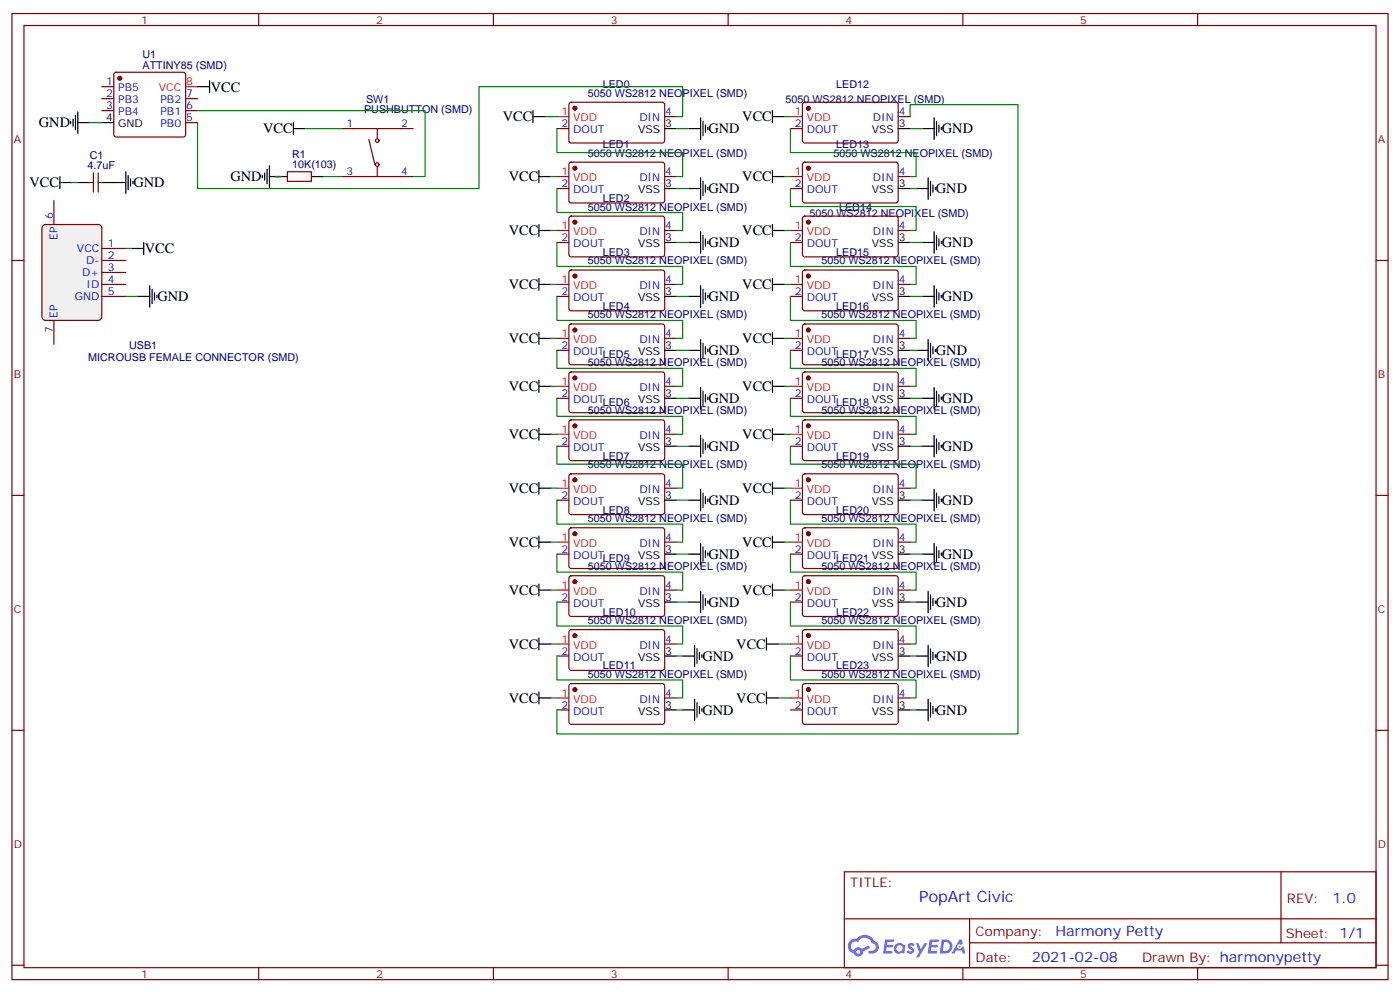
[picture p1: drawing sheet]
<svg xmlns="http://www.w3.org/2000/svg" width="412mm" height="292mm" viewBox="0 0 412 292" stroke-linecap="round" stroke-linejoin="round" font-family="sans-serif">
<g fill="none" stroke="#870000" stroke-width=".35">
<path d="M3.5 4h405.4v284.3h-405.4zM7.1 7.5h398.2v277.3h-398.2zM76.2 4v3.5M145.3 4v3.5M214.5 4v3.5M283.6 4v3.5M352.8 4v3.5M3.5 76.7h3.6M405.3 76.7h3.6M3.5 145.8h3.6M405.3 145.8h3.6M3.5 214.9h3.6"/>
<path d="M405.3 214.9h3.6M248.7 256.6h156.6v28.2h-156.6zM377.3 256.6v20.9M248.7 270.4h156.5M285.6 277.5h119.6M285.6 270.4v14.1M3.5 284.1h3.6M76.2 284.8v3.5M145.3 284.8v3.5M214.5 284.8v3.5M283.6 284.8v3.5M352.8 284.8v3.5"/>
<path d="M405.3 284.1h3.6"/>
</g>
<g fill="#5487ff">
<path d="M267.7 277.8a1.22 1.22 0 0 1 1.7 .2l-.4 .6a.47 .47 0 0 0-.3-.4 .47 .47 0 0 0-.5 .2l.1 .2a1.14 1.14 0 0 1 .8 1.8 1.14 1.14 0 0 1-1.9 0l-.2-.2 .5-.6 .7 .4a.29 .29 0 0 0 .3-.2 .29 .29 0 0 0-.2-.3 1.04 1.04 0 0 1-.6-1.7z"/>
<path d="M260.7 276.5h2.4l.3 .2-.2 .5h-1.8l-.1 .9h1.5l.3 .4-.3 .3h-1.6l-.2 1.1 1.7 .1 .2 .3-.2 .3-2.6 .1z"/>
<path d="M273.8 276.5h2.4l.3 .2-.1 .5h-1.8l-.2 .9h1.6l.3 .4-.4 .3h-1.6l-.1 1.1 1.7 .1 .2 .3-.2 .3-2.6 .1z"/>
<path d="M282.6 276.5h.7l.3 1.3-.6 .3a.69 .69 0 0 0-1 .3 .69 .69 0 0 0 .4 .9 .69 .69 0 0 0 .9-.6l.5-.3 .6 2.2h-.8l-.2-.8h-1.8l-.5 .8h-.8z"/>
<path d="M269.8 277.6h.8l.6 1.8 1.1-1.8h.9l-2.6 4.2h-.8l.9-1.6z"/>
<path d="M277.4 276.5l-.6 4.2h1.3a2.11 2.11 0 0 0 2.5-2.2 2.11 2.11 0 0 0-2.5-2zM278.1 277.2a1.39 1.39 0 0 1 1.7 1.5 1.39 1.39 0 0 1-1.8 1.2h-.3z"/>
<path d="M263.7 278.1a1.54 1.54 0 0 0-.1 2.2 1.54 1.54 0 0 0 2.2 .1l.6 .3 .3-2.3-.2-.3h-.4a1.49 1.49 0 0 0-2.4 0zM264 279.1a.94 .94 0 0 1 1.8 0 .94 .94 0 0 1-1.8 0z"/>
<path d="M250.4 276.9a2.18 2.18 0 0 0 1.1 3.7 1.44 1.44 0 0 0 1.6 .9 1.44 1.44 0 0 0 1.2-1.5l2-1-.5-.7-1.9 1a1.47 1.47 0 0 0-2.4 .4 1.39 1.39 0 0 1-.7-1.9 1.39 1.39 0 0 1 2-.5 2.12 2.12 0 0 1 2.2-1.3 2.12 2.12 0 0 1 1.9 1.7 1.14 1.14 0 0 1 1.1 1.4 1.14 1.14 0 0 1-1.7 .7 .43 .43 0 0 0-.5 .4 .43 .43 0 0 0 .4 .5 1.98 1.98 0 0 0 2.5-1.3 1.98 1.98 0 0 0-1.2-2.5 3.1 3.1 0 0 0-5.3-.7l-.9 .1zM252.3 280.2a.55 .55 0 0 1 1.1 0 .55 .55 0 0 1-1.1 0z"/>
<circle cx="282.6" cy="278.6" r=".26"/>
</g>
<circle cx="35.3" cy="23" r=".53" fill="#870000" stroke="#870000" stroke-width=".35"/>
<g fill="none" stroke="#870000" stroke-width=".35">
<path d="M30 25.5h3.5M30 29h3.5M30 32.6h3.5M33.7 21.5l.5-.2h19.8l.5 .2 .2 .5v17.6l-.3 .5-.4 .2h-19.8l-.5-.2-.2-.5v-17.6zM54.7 29h3.5M54.7 32.6h3.5M54.7 36.1h3.5M100.5 37.9h21.2M111.1 37.9v2.8M26.5 53.7h1M27.5 50.9v5.7M28.9 50.9v5.7"/>
<path d="M28.9 53.7h1.1M84.7 50.6h7v2.8h-7zM100.5 52h21.2M108.7 41l1.7 7.4M111.1 49.1v2.9"/>
<circle cx="111.1" cy="48.4" r=".53"/>
<circle cx="111.1" cy="41.4" r=".53"/>
</g>
<path d="M30 36.1h3.5M22.9 53.7h3.6M30 53.7h3.5M81.1 52h3.6M91.7 52h3.5" fill="none" stroke="#000" stroke-width=".35"/>
<path d="M54.7 25.5h3.5" fill="none" stroke="#f00" stroke-width=".35"/>
<path d="M12.6 66.5l.8-.4h15.5l.9 .4 .2 .6v26.1l-.5 .9-.6 .2h-15.5l-.8-.5-.3-.6v-26.1z" fill="#f0f0f0" stroke="#870000" stroke-width=".35"/>
<g fill="none" stroke="#870000" stroke-width=".35">
<path d="M164 37.9h3.6M167.8 30.3l.5-.2h27.1l.4 .7-.1 10.9-.6 .4-27.1-.1-.4-.6v-10.6zM195.8 34.3h3.5M232.8 37.9h3.6M236.6 30.3l.5-.2h27.1l.4 .7-.1 10.9-.6 .4-27.1-.1-.4-.6v-10.6zM264.6 34.3h3.5M15.9 59v7.1M164 55.5h3.6M167.8 47.9l.5-.2 27.1 .1 .4 .6-.1 10.9-.6 .4h-27.1l-.4-.7v-10.6zM195.8 52h3.5M232.8 55.5h3.6M236.6 47.9l.5-.2 27.1 .1 .4 .6-.1 10.9-.6 .4h-27.1l-.4-.7v-10.6z"/>
<path d="M264.6 52h3.5M30 76.7h7M30 73.1h7M164 71.4h3.6M167.8 63.8l.5-.2 27.1 .1 .4 .6-.1 10.9-.6 .4-27.1-.1-.4-.6v-10.6zM167.8 79.7l.5-.2h27.1l.4 .7-.1 10.8-.6 .5-27.1-.1-.4-.6v-10.6zM195.8 67.8h3.5M232.8 71.4h3.6M236.6 63.8l.5-.2 27.1 .1 .4 .6-.1 10.9-.6 .4-27.1-.1-.4-.6v-10.6zM236.6 79.7l.5-.2h27.1l.4 .7-.1 10.8-.6 .5-27.1-.1-.4-.6v-10.6zM264.6 67.8h3.5M15.9 94.3v7.1"/>
<path d="M30 87.2h7M30 83.7h7M30 80.2h7M164 87.2h3.6M167.8 95.6l.5-.2h27.1l.4 .7-.1 10.8-.6 .5-27.1-.1-.4-.7v-10.5zM195.8 83.7h3.5M195.8 99.6h3.5M232.8 87.2h3.6M236.6 95.6l.5-.2h27.1l.4 .7-.1 10.8-.6 .5-27.1-.1-.4-.7v-10.5zM264.6 83.7h3.5M264.6 99.6h3.5M164 103.1h3.6"/>
<path d="M164 117.2h3.6M167.8 109.7l.5-.2h27.1l.4 .7-.1 10.8-.6 .5-27.1-.1-.4-.6v-10.6zM195.8 113.7h3.5M232.8 103.1h3.6M232.8 117.2h3.6M236.6 109.7l.5-.2h27.1l.4 .7-.1 10.8-.6 .5-27.1-.1-.4-.6v-10.6zM264.6 113.7h3.5M164 131.3h3.6M167.8 123.8l.5-.2h27.1l.4 .7-.1 10.8-.6 .5-27.1-.1-.4-.6v-10.6zM167.8 139.7l.5-.2h27.1l.4 .7-.1 10.8-.6 .4h-27.1l-.4-.7v-10.5zM195.8 127.8h3.5M232.8 131.3h3.6"/>
<path d="M236.6 123.8l.5-.2h27.1l.4 .7-.1 10.8-.6 .5-27.1-.1-.4-.6v-10.6zM236.6 139.7l.5-.2h27.1l.4 .7-.1 10.8-.6 .4h-27.1l-.4-.7v-10.5zM264.6 127.8h3.5M164 147.2h3.6M167.8 155.5l.5-.2 27.1 .1 .4 .6-.1 10.9-.6 .4h-27.1l-.4-.7v-10.6zM195.8 143.7h3.5M195.8 159.6h3.5M232.8 147.2h3.6M236.6 155.5l.5-.2 27.1 .1 .4 .6-.1 10.9-.6 .4h-27.1l-.4-.7v-10.6zM264.6 143.7h3.5M264.6 159.6h3.5M164 163.1h3.6"/>
<path d="M164 177.2h3.6M167.8 169.6l.5-.2 27.1 .1 .4 .6-.1 10.9-.6 .4h-27.1l-.4-.7v-10.6zM195.8 173.7h3.5M232.8 163.1h3.6M232.8 177.2h3.6M236.6 169.6l.5-.2 27.1 .1 .4 .6-.1 10.9-.6 .4h-27.1l-.4-.7v-10.6zM264.6 173.7h3.5M164 193.1h3.6M167.8 185.5l.5-.2 27.1 .1 .4 .6-.1 10.9-.6 .4-27.1-.1-.4-.6v-10.6zM195.8 189.5h3.5M232.8 193.1h3.6M236.6 185.5l.5-.2 27.1 .1 .4 .6-.1 10.9-.6 .4-27.1-.1-.4-.6v-10.6z"/>
<path d="M264.6 189.5h3.5M164 209h3.6M167.8 201.4l.5-.2h27.1l.4 .7-.1 10.9-.6 .4-27.1-.1-.4-.6v-10.6zM195.8 205.4h3.5M232.8 209h3.6M236.6 201.4l.5-.2h27.1l.4 .7-.1 10.9-.6 .4-27.1-.1-.4-.6v-10.6zM264.6 205.4h3.5"/>
</g>
<g fill="#870000" stroke="#870000" stroke-width=".35">
<circle cx="169.3" cy="31.9" r=".53"/>
<circle cx="169.3" cy="49.5" r=".53"/>
<circle cx="169.3" cy="65.4" r=".53"/>
<circle cx="169.3" cy="81.2" r=".53"/>
<circle cx="169.3" cy="97.1" r=".53"/>
<circle cx="169.3" cy="111.2" r=".53"/>
<circle cx="169.3" cy="125.3" r=".53"/>
<circle cx="169.3" cy="141.2" r=".53"/>
<circle cx="169.3" cy="157.1" r=".53"/>
<circle cx="169.3" cy="171.2" r=".53"/>
<circle cx="169.3" cy="187.1" r=".53"/>
<circle cx="169.3" cy="203" r=".53"/>
<circle cx="238.1" cy="31.9" r=".53"/>
<circle cx="238.1" cy="49.5" r=".53"/>
<circle cx="238.1" cy="65.4" r=".53"/>
<circle cx="238.1" cy="81.2" r=".53"/>
<circle cx="238.1" cy="97.1" r=".53"/>
<circle cx="238.1" cy="111.2" r=".53"/>
<circle cx="238.1" cy="125.3" r=".53"/>
<circle cx="238.1" cy="141.2" r=".53"/>
<circle cx="238.1" cy="157.1" r=".53"/>
<circle cx="238.1" cy="171.2" r=".53"/>
<circle cx="238.1" cy="187.1" r=".53"/>
<circle cx="238.1" cy="203" r=".53"/>
</g>
<g fill="none" stroke="#f00" stroke-width=".35">
<path d="M164 34.3h3.6M232.8 34.3h3.6M164 52h3.6M232.8 52h3.6M164 67.8h3.6M232.8 67.8h3.6M164 83.7h3.6M164 99.6h3.6M232.8 83.7h3.6M232.8 99.6h3.6M164 113.7h3.6M232.8 113.7h3.6"/>
<path d="M164 127.8h3.6M232.8 127.8h3.6M164 143.7h3.6M164 159.6h3.6M232.8 143.7h3.6M232.8 159.6h3.6M164 173.7h3.6M232.8 173.7h3.6M164 189.5h3.6M232.8 189.5h3.6M164 205.4h3.6M232.8 205.4h3.6"/>
</g>
<g fill="none" stroke="#000" stroke-width=".35">
<path d="M20.8 35.7v.7M21.5 35v2.1M22.2 34v4.2M22.9 36.1h3.6M22.9 32.9v6.4M58.2 25.5h3.5M61.7 23.7v3.6M86.4 37.9h3.6M86.4 36.1v3.5M157 34.3h3.5M157 32.6v3.5M195.8 37.9h3.5"/>
<path d="M202.8 37.9h3.6M206.4 34.7v6.3M207.1 35.7v4.3M207.8 36.8v2.1M208.5 37.5v.7M227.5 34.3h3.6M227.5 32.6v3.5M264.6 37.9h3.5M271.6 37.9h3.6M275.2 34.7v6.3M275.9 35.7v4.3M276.6 36.8v2.1"/>
<path d="M277.3 37.5v.7M17.6 53.7h3.6M17.6 52v3.5M33.5 53.7h3.5M37 50.6v6.3M37.7 51.6v4.2M38.5 52.7v2.1M39.2 53.4v.7M77.3 51.6v.7M78 50.9v2.1M78.7 49.8v4.3M79.4 52h3.5"/>
<path d="M79.4 48.8v6.3M158.7 52h3.6M158.7 50.2v3.5M195.8 55.5h3.5M202.8 55.5h3.6M206.4 52.3v6.4M207.1 53.4v4.2M207.8 54.4v2.2M208.5 55.1v.7M227.5 52h3.6M227.5 50.2v3.5M264.6 55.5h3.5"/>
<path d="M269.9 55.5h3.5M273.4 52.3v6.4M274.1 53.4v4.2M274.8 54.4v2.2M275.5 55.1v.7M38.8 73.1h3.5M42.3 71.4v3.5M158.7 67.8h3.6M158.7 66.1v3.5M195.8 71.4h3.5M202.8 71.4h3.6M206.4 68.2v6.3"/>
<path d="M207.1 69.3v4.2M207.8 70.3v2.1M208.5 71v.7M227.5 67.8h3.6M227.5 66.1v3.5M264.6 71.4h3.5M271.6 71.4h3.6M275.2 68.2v6.3M275.9 69.3v4.2M276.6 70.3v2.1M277.3 71v.7M40.6 87.2h3.5"/>
<path d="M44.1 84.1v6.3M44.8 85.1v4.3M45.5 86.2v2.1M46.2 86.9v.7M158.7 82v3.5M158.7 97.8v3.6M158.7 83.7h3.6M158.7 99.6h3.6M195.8 87.2h3.5M202.8 87.2h3.6M206.4 84.1v6.3M206.4 99.9v6.4"/>
<path d="M207.1 85.1v4.3M207.8 86.2v2.1M208.5 86.9v.7M227.5 83.7h3.6M227.5 99.6h3.6M227.5 82v3.5M227.5 97.8v3.6M264.6 87.2h3.5M271.6 87.2h3.6M273.4 99.9v6.4M275.2 84.1v6.3M275.9 85.1v4.3"/>
<path d="M276.6 86.2v2.1M277.3 86.9v.7M158.7 111.9v3.6M158.7 113.7h3.6M195.8 103.1h3.5M195.8 117.2h3.5M202.8 103.1h3.6M202.8 117.2h3.6M206.4 114.1v6.3M207.1 101v4.2M207.1 115.1v4.2M207.8 102.1v2.1"/>
<path d="M207.8 116.2v2.1M208.5 102.8v.7M208.5 116.9v.7M227.5 113.7h3.6M227.5 111.9v3.6M264.6 103.1h3.5M264.6 117.2h3.5M269.9 103.1h3.5M271.6 117.2h3.6M274.1 101v4.2M274.8 102.1v2.1M275.2 114.1v6.3"/>
<path d="M275.5 102.8v.7M275.9 115.1v4.2M276.6 116.2v2.1M277.3 116.9v.7M158.7 126v3.6M158.7 127.8h3.6M195.8 131.3h3.5M202.8 131.3h3.6M206.4 128.2v6.3M207.1 129.2v4.3M207.8 130.3v2.1M208.5 131v.7"/>
<path d="M227.5 127.8h3.6M227.5 126v3.6M264.6 131.3h3.5M271.6 131.3h3.6M275.2 128.2v6.3M275.9 129.2v4.3M276.6 130.3v2.1M277.3 131v.7M158.7 141.9v3.6M158.7 157.8v3.5M158.7 143.7h3.6M158.7 159.6h3.6"/>
<path d="M195.8 147.2h3.5M202.8 147.2h3.6M206.4 144v6.4M206.4 159.9v6.4M207.1 145.1v4.2M207.8 146.2v2.1M208.5 146.9v.7M227.5 143.7h3.6M227.5 159.6h3.6M227.5 141.9v3.6M227.5 157.8v3.5M264.6 147.2h3.5"/>
<path d="M271.6 147.2h3.6M275.2 144v6.4M275.2 159.9v6.4M275.9 145.1v4.2M276.6 146.2v2.1M277.3 146.9v.7M158.7 171.9v3.5M158.7 173.7h3.6M195.8 163.1h3.5M195.8 177.2h3.5M202.8 163.1h3.6M202.8 177.2h3.6"/>
<path d="M206.4 174v6.4M207.1 161v4.2M207.1 175.1v4.2M207.8 162v2.1M207.8 176.1v2.2M208.5 162.7v.7M208.5 176.8v.8M227.5 173.7h3.6M227.5 171.9v3.5M264.6 163.1h3.5M264.6 177.2h3.5M269.9 177.2h3.5"/>
<path d="M271.6 163.1h3.6M273.4 174v6.4M274.1 175.1v4.2M274.8 176.1v2.2M275.5 176.8v.8M275.9 161v4.2M276.6 162v2.1M277.3 162.7v.7M158.7 187.8v3.5M158.7 189.5h3.6M195.8 193.1h3.5M201.1 193.1h3.5"/>
<path d="M204.6 189.9v6.4M205.3 191v4.2M206 192v2.1M206.7 192.7v.7M225.8 189.5h3.5M225.8 187.8v3.5M264.6 193.1h3.5M269.9 193.1h3.5M273.4 189.9v6.4M274.1 191v4.2M274.8 192v2.1M275.5 192.7v.7"/>
<path d="M158.7 203.7v3.5M158.7 205.4h3.6M195.8 209h3.5M201.1 209h3.5M204.6 205.8v6.3M205.3 206.8v4.3M206 207.9v2.1M206.7 208.6v.7M225.8 205.4h3.5M225.8 203.7v3.5M264.6 209h3.5M269.9 209h3.5"/>
<path d="M273.4 205.8v6.3M274.1 206.8v4.3M274.8 207.9v2.1M275.5 208.6v.7"/>
</g>
<g fill="none" stroke="#008700" stroke-width=".35">
<path d="M26.5 36.1h3.5M58.2 32.6h67v19.4h-3.5M90 37.9h10.5M160.5 34.3h3.5M164 37.9v7h37.1v7.1h-1.8M199.3 34.3h1.8v-8.8h-60v30h-82.9v-19.4M199.3 37.9h3.5M231.1 34.3h1.7M232.8 37.9v7h37.1v7.1h-1.8M268.1 34.3v-3.5h31.8v185.2h-135.9v-7M268.1 37.9h3.5M21.2 53.7h1.7"/>
<path d="M81.1 52h1.8M95.2 52h5.3M162.3 52h1.7M164 55.5v7h37.1v5.3h-1.8M199.3 55.5h3.5M231.1 52h1.7M232.8 55.5v5.3h37.1v7h-1.8M268.1 55.5h1.8M37 73.1h1.8M162.3 67.8h1.7M164 71.4v7h37.1v5.3h-1.8M199.3 71.4h3.5"/>
<path d="M231.1 67.8h1.7M232.8 71.4v7h37.1v5.3h-1.8M268.1 71.4h3.5M37 87.2h3.6M162.3 99.6h1.7M162.3 83.7h1.7M164 87.2v7.1h37.1v5.3h-1.8M199.3 87.2h3.5M231.1 99.6h1.7M231.1 83.7h1.7M232.8 87.2v7.1h37.1v5.3h-1.8M268.1 87.2h3.5"/>
<path d="M162.3 113.7h1.7M164 103.1v5.3h37.1v5.3h-1.8M164 117.2v5.3h37.1v5.3h-1.8M199.3 117.2h3.5M199.3 103.1h3.5M231.1 113.7h1.7M232.8 103.1v5.3h37.1v5.3h-1.8M232.8 117.2v5.3h37.1v5.3h-1.8M268.1 117.2h3.5M268.1 103.1h1.8M162.3 127.8h1.7M164 131.3v5.3h37.1v7.1h-1.8"/>
<path d="M199.3 131.3h3.5M231.1 127.8h1.7M232.8 131.3v5.3h37.1v7.1h-1.8M268.1 131.3h3.5M162.3 159.6h1.7M162.3 143.7h1.7M164 147.2v7.1h37.1v5.3h-1.8M199.3 147.2h3.5M231.1 159.6h1.7M231.1 143.7h1.7M232.8 147.2v7.1h37.1v5.3h-1.8M268.1 147.2h3.5"/>
<path d="M162.3 173.7h1.7M164 163.1v5.3h37.1v5.3h-1.8M164 177.2v7.1h37.1v5.2h-1.8M199.3 177.2h3.5M199.3 163.1h3.5M231.1 173.7h1.7M232.8 163.1v5.3h37.1v5.3h-1.8M232.8 177.2v7.1h37.1v5.2h-1.8M268.1 177.2h1.8M268.1 163.1h3.5M162.3 189.5h1.7M164 193.1v7h37.1v5.3h-1.8"/>
<path d="M199.3 193.1h1.8M229.3 189.5h3.5M232.8 193.1v7h37.1v5.3h-1.8M268.1 193.1h1.8M162.3 205.4h1.7M199.3 209h1.8M229.3 205.4h3.5M268.1 209h1.8"/>
</g>
<text font-size="4.6" fill="#00f" x="270.8" y="265.6">PopArt Civic</text>
<g font-size="4.2">
<text x="62.1" y="26.9">VCC</text>
<text x="148.1" y="35.7">VCC</text>
<text x="218.7" y="35.7">VCC</text>
<text x="11.5" y="37.5">GND</text>
<text x="77.5" y="39.3">VCC</text>
<text x="208.7" y="39.3">GND</text>
<text x="277.5" y="39.3">GND</text>
<text x="67.9" y="53.4">GND</text>
<text x="149.9" y="53.4">VCC</text>
<text x="218.7" y="53.4">VCC</text>
<text x="8.7" y="55.2">VCC</text>
<text x="39.3" y="55.2">GND</text>
<text x="208.7" y="56.9">GND</text>
<text x="275.7" y="56.9">GND</text>
<text x="149.9" y="69.3">VCC</text>
<text x="218.7" y="69.3">VCC</text>
<text x="42.7" y="74.6">VCC</text>
<text x="208.7" y="72.8">GND</text>
<text x="277.5" y="72.8">GND</text>
<text x="46.4" y="88.7">GND</text>
<text x="149.9" y="85.1">VCC</text>
<text x="208.7" y="88.7">GND</text>
<text x="218.7" y="85.1">VCC</text>
<text x="277.5" y="88.7">GND</text>
<text x="149.9" y="101">VCC</text>
<text x="218.7" y="101">VCC</text>
<text x="208.7" y="104.5">GND</text>
<text x="275.7" y="104.5">GND</text>
<text x="149.9" y="115.1">VCC</text>
<text x="208.7" y="118.6">GND</text>
<text x="218.7" y="115.1">VCC</text>
<text x="277.5" y="118.6">GND</text>
<text x="149.9" y="129.2">VCC</text>
<text x="218.7" y="129.2">VCC</text>
<text x="208.7" y="132.8">GND</text>
<text x="277.5" y="132.8">GND</text>
<text x="149.9" y="145.1">VCC</text>
<text x="208.7" y="148.6">GND</text>
<text x="218.7" y="145.1">VCC</text>
<text x="277.5" y="148.6">GND</text>
<text x="149.9" y="161">VCC</text>
<text x="218.7" y="161">VCC</text>
<text x="208.7" y="164.5">GND</text>
<text x="277.5" y="164.5">GND</text>
<text x="149.9" y="175.1">VCC</text>
<text x="208.7" y="178.6">GND</text>
<text x="218.7" y="175.1">VCC</text>
<text x="275.7" y="178.6">GND</text>
<text x="149.9" y="191">VCC</text>
<text x="216.9" y="191">VCC</text>
<text x="206.9" y="194.5">GND</text>
<text x="275.7" y="194.5">GND</text>
<text x="149.9" y="206.8">VCC</text>
<text x="216.9" y="206.8">VCC</text>
<text x="206.9" y="210.4">GND</text>
<text x="275.7" y="210.4">GND</text>
</g>
<g font-size="4.2" fill="#00f">
<text x="392.5" y="265.8">1.0</text>
<text x="310.9" y="275.4">Harmony Petty</text>
<text x="304" y="283.2">2021-02-08</text>
</g>
<g font-size="3.9" fill="#800">
<text x="250.5" y="261.2">TITLE:</text>
<text x="379.1" y="265.8">REV:</text>
<text x="287.4" y="275.4">Company:</text>
<text x="378.7" y="276">Sheet: 1/1</text>
<text x="287.4" y="283">Date:</text>
<text x="336.4" y="283.1">Drawn By: harmonypetty</text>
</g>
<g font-size="3.2" fill="#800">
<text x="41.6" y="7">1</text>
<text x="110.8" y="7">2</text>
<text x="179.9" y="7">3</text>
<text x="249.1" y="7">4</text>
<text x="318.2" y="7">5</text>
<text x="4.1" y="42.1">A</text>
<text x="405.9" y="42.1">A</text>
<text x="4.1" y="111.2">B</text>
<text x="405.9" y="111.2">B</text>
<text x="4.1" y="180.4">C</text>
<text x="405.9" y="180.4">C</text>
<text x="4.1" y="249.5">D</text>
<text x="405.9" y="249.5">D</text>
<text x="41.6" y="287.8">1</text>
<text x="110.8" y="287.8">2</text>
<text x="179.9" y="287.8">3</text>
<text x="249.1" y="287.8">4</text>
<text x="318.2" y="287.8">5</text>
</g>
<g font-size="3.2" fill="#000080">
<text x="42" y="17.1">U1</text>
<text x="42" y="20.2">ATTINY85 (SMD)</text>
<text x="173.2" y="28.4">5050 WS2812 NEOPIXEL (SMD)</text>
<text x="177.5" y="25.9">LED0</text>
<text x="246.3" y="25.9">LED12</text>
<text x="107.2" y="33.3">PUSHBUTTON (SMD)</text>
<text x="107.9" y="30.3">SW1</text>
<text x="231.4" y="30.2">5050 WS2812 NEOPIXEL (SMD)</text>
<text x="26.4" y="46.8">C1</text>
<text x="86.1" y="46.4">R1</text>
<text x="173.2" y="46.1">5050 WS2812 NEOPIXEL (SMD)</text>
<text x="177.5" y="43.6">LED1</text>
<text x="245.5" y="46.1">5050 WS2812 NEOPIXEL (SMD)</text>
<text x="246.3" y="43.6">LED13</text>
<text x="25.8" y="49.8">4.7uF</text>
<text x="86.1" y="49.5">10K(103)</text>
<text x="177.5" y="59.5">LED2</text>
<text x="173.2" y="62">5050 WS2812 NEOPIXEL (SMD)</text>
<text x="238.4" y="63.7">5050 WS2812 NEOPIXEL (SMD)</text>
<text x="247.2" y="62">LED14</text>
<text x="173.2" y="77.8">5050 WS2812 NEOPIXEL (SMD)</text>
<text x="177.5" y="75.3">LED3</text>
<text x="242" y="77.8">5050 WS2812 NEOPIXEL (SMD)</text>
<text x="246.3" y="75.3">LED15</text>
<text x="173.2" y="93.7">5050 WS2812 NEOPIXEL (SMD)</text>
<text x="177.5" y="91.2">LED4</text>
<text x="242" y="93.7">5050 WS2812 NEOPIXEL (SMD)</text>
<text x="246.3" y="91.2">LED16</text>
<text x="26" y="106.1">MICROUSB FEMALE CONNECTOR (SMD)</text>
<text x="38" y="102.6">USB1</text>
<text x="173.2" y="107.8">5050 WS2812 NEOPIXEL (SMD)</text>
<text x="242" y="107.8">5050 WS2812 NEOPIXEL (SMD)</text>
<text x="173.2" y="121.9">5050 WS2812 NEOPIXEL (SMD)</text>
<text x="242" y="121.9">5050 WS2812 NEOPIXEL (SMD)</text>
<text x="173.2" y="137.8">5050 WS2812 NEOPIXEL (SMD)</text>
<text x="177.5" y="135.3">LED7</text>
<text x="242" y="137.8">5050 WS2812 NEOPIXEL (SMD)</text>
<text x="246.3" y="135.3">LED19</text>
<text x="173.2" y="153.7">5050 WS2812 NEOPIXEL (SMD)</text>
<text x="177.5" y="151.2">LED8</text>
<text x="242" y="153.7">5050 WS2812 NEOPIXEL (SMD)</text>
<text x="246.3" y="151.2">LED20</text>
<text x="173.2" y="167.8">5050 WS2812 NEOPIXEL (SMD)</text>
<text x="242" y="167.8">5050 WS2812 NEOPIXEL (SMD)</text>
<text x="173.2" y="183.7">5050 WS2812 NEOPIXEL (SMD)</text>
<text x="177.5" y="181.2">LED10</text>
<text x="242" y="183.7">5050 WS2812 NEOPIXEL (SMD)</text>
<text x="246.3" y="181.2">LED22</text>
<text x="177.5" y="197">LED11</text>
<text x="246.3" y="197">LED23</text>
<text x="173.2" y="199.5">5050 WS2812 NEOPIXEL (SMD)</text>
<text x="242" y="199.5">5050 WS2812 NEOPIXEL (SMD)</text>
</g>
<g font-size="3.2" fill="#00f">
<text x="31.3" y="25.2">1</text>
<text x="31.3" y="28.7">2</text>
<text x="34.8" y="26.9">PB5</text>
<text x="54.9" y="28.7">7</text>
<text x="31.3" y="32.2">3</text>
<text x="34.8" y="30.4">PB3</text>
<text x="34.8" y="34">PB4</text>
<text x="47.3" y="34">PB1</text>
<text x="47.3" y="30.4">PB2</text>
<text x="54.9" y="35.7">5</text>
<text x="54.9" y="32.2">6</text>
<text x="188.3" y="35.7">DIN</text>
<text x="196" y="34">4</text>
<text x="257.1" y="35.7">DIN</text>
<text x="264.8" y="34">4</text>
<text x="47.3" y="37.5">PB0</text>
<text x="102.1" y="37.5">1</text>
<text x="118.2" y="37.5">2</text>
<text x="165.4" y="37.5">2</text>
<text x="168.9" y="39.3">DOUT</text>
<text x="234.2" y="37.5">2</text>
<text x="237.7" y="39.3">DOUT</text>
<text x="102.1" y="51.6">3</text>
<text x="118.2" y="51.6">4</text>
<text x="188.3" y="53.4">DIN</text>
<text x="196" y="51.6">4</text>
<text x="257.1" y="53.4">DIN</text>
<text x="264.8" y="51.6">4</text>
<text x="165.4" y="55.1">2</text>
<text x="168.9" y="56.9">DOUT</text>
<text x="234.2" y="55.1">2</text>
<text x="237.7" y="56.9">DOUT</text>
<text x="15.5" y="64.3" transform="rotate(-90 15.5 64.3)">6</text>
<text x="16.9" y="70.7" transform="rotate(-90 16.9 70.7)">EP</text>
<text x="165.4" y="71">2</text>
<text x="188.3" y="69.3">DIN</text>
<text x="196" y="67.5">4</text>
<text x="234.2" y="71">2</text>
<text x="257.1" y="69.3">DIN</text>
<text x="264.8" y="67.5">4</text>
<text x="22.7" y="74.2">VCC</text>
<text x="25.4" y="77.7">D-</text>
<text x="31.7" y="76.3">2</text>
<text x="31.7" y="72.8">1</text>
<text x="168.9" y="72.8">DOUT</text>
<text x="237.7" y="72.8">DOUT</text>
<text x="24.2" y="81.2">D+</text>
<text x="31.7" y="83.4">4</text>
<text x="31.7" y="79.8">3</text>
<text x="196" y="83.4">4</text>
<text x="264.8" y="83.4">4</text>
<text x="22" y="88.3">GND</text>
<text x="25.5" y="84.8">ID</text>
<text x="31.7" y="86.9">5</text>
<text x="165.4" y="86.9">2</text>
<text x="168.9" y="88.7">DOUT</text>
<text x="188.3" y="85.1">DIN</text>
<text x="234.2" y="86.9">2</text>
<text x="237.7" y="88.7">DOUT</text>
<text x="257.1" y="85.1">DIN</text>
<text x="16.9" y="93.6" transform="rotate(-90 16.9 93.6)">EP</text>
<text x="15.5" y="98.1" transform="rotate(-90 15.5 98.1)">7</text>
<text x="188.3" y="101">DIN</text>
<text x="196" y="99.2">4</text>
<text x="257.1" y="101">DIN</text>
<text x="264.8" y="99.2">4</text>
<text x="165.4" y="102.8">2</text>
<text x="168.9" y="104.5">DOUTLED5</text>
<text x="234.2" y="102.8">2</text>
<text x="237.7" y="104.5">DOUTLED17 VSS</text>
<text x="196" y="113.3">4</text>
<text x="264.8" y="113.3">4</text>
<text x="165.4" y="116.9">2</text>
<text x="168.9" y="118.6">DOUTLED6</text>
<text x="188.3" y="115.1">DIN</text>
<text x="234.2" y="116.9">2</text>
<text x="237.7" y="118.6">DOUTLED18 VSS</text>
<text x="257.1" y="115.1">DIN</text>
<text x="165.4" y="131">2</text>
<text x="188.3" y="129.2">DIN</text>
<text x="196" y="127.5">4</text>
<text x="234.2" y="131">2</text>
<text x="257.1" y="129.2">DIN</text>
<text x="264.8" y="127.5">4</text>
<text x="168.9" y="132.8">DOUT</text>
<text x="237.7" y="132.8">DOUT</text>
<text x="196" y="143.3">4</text>
<text x="264.8" y="143.3">4</text>
<text x="165.4" y="146.9">2</text>
<text x="168.9" y="148.6">DOUT</text>
<text x="188.3" y="145.1">DIN</text>
<text x="234.2" y="146.9">2</text>
<text x="237.7" y="148.6">DOUT</text>
<text x="257.1" y="145.1">DIN</text>
<text x="188.3" y="161">DIN</text>
<text x="196" y="159.2">4</text>
<text x="257.1" y="161">DIN</text>
<text x="264.8" y="159.2">4</text>
<text x="165.4" y="162.7">2</text>
<text x="168.9" y="164.5">DOUTLED9</text>
<text x="234.2" y="162.7">2</text>
<text x="237.7" y="164.5">DOUTLED21 VSS</text>
<text x="196" y="173.3">4</text>
<text x="264.8" y="173.3">4</text>
<text x="165.4" y="176.8">2</text>
<text x="168.9" y="178.6">DOUT</text>
<text x="188.3" y="175.1">DIN</text>
<text x="234.2" y="176.8">2</text>
<text x="237.7" y="178.6">DOUT</text>
<text x="257.1" y="175.1">DIN</text>
<text x="188.3" y="191">DIN</text>
<text x="196" y="189.2">4</text>
<text x="257.1" y="191">DIN</text>
<text x="264.8" y="189.2">4</text>
<text x="165.4" y="192.7">2</text>
<text x="168.9" y="194.5">DOUT</text>
<text x="234.2" y="192.7">2</text>
<text x="237.7" y="194.5">DOUT</text>
<text x="165.4" y="208.6">2</text>
<text x="188.3" y="206.8">DIN</text>
<text x="196" y="205.1">4</text>
<text x="234.2" y="208.6">2</text>
<text x="257.1" y="206.8">DIN</text>
<text x="264.8" y="205.1">4</text>
<text x="168.9" y="210.4">DOUT</text>
<text x="237.7" y="210.4">DOUT</text>
</g>
<g font-size="3.2" fill="#f00">
<text x="46.8" y="26.9">VCC</text>
<text x="54.9" y="25.2">8</text>
<text x="165.4" y="34">1</text>
<text x="168.9" y="35.7">VDD</text>
<text x="234.2" y="34">1</text>
<text x="237.7" y="35.7">VDD</text>
<text x="165.4" y="51.6">1</text>
<text x="168.9" y="53.4">VDD</text>
<text x="234.2" y="51.6">1</text>
<text x="237.7" y="53.4">VDD</text>
<text x="165.4" y="67.5">1</text>
<text x="168.9" y="69.3">VDD</text>
<text x="234.2" y="67.5">1</text>
<text x="237.7" y="69.3">VDD</text>
<text x="165.4" y="83.4">1</text>
<text x="234.2" y="83.4">1</text>
<text x="168.9" y="85.1">VDD</text>
<text x="237.7" y="85.1">VDD</text>
<text x="165.4" y="99.2">1</text>
<text x="168.9" y="101">VDD</text>
<text x="234.2" y="99.2">1</text>
<text x="237.7" y="101">VDD</text>
<text x="165.4" y="113.3">1</text>
<text x="234.2" y="113.3">1</text>
<text x="168.9" y="115.1">VDD</text>
<text x="237.7" y="115.1">VDD</text>
<text x="165.4" y="127.5">1</text>
<text x="168.9" y="129.2">VDD</text>
<text x="234.2" y="127.5">1</text>
<text x="237.7" y="129.2">VDD</text>
<text x="165.4" y="143.3">1</text>
<text x="234.2" y="143.3">1</text>
<text x="168.9" y="145.1">VDD</text>
<text x="237.7" y="145.1">VDD</text>
<text x="165.4" y="159.2">1</text>
<text x="168.9" y="161">VDD</text>
<text x="234.2" y="159.2">1</text>
<text x="237.7" y="161">VDD</text>
<text x="165.4" y="173.3">1</text>
<text x="234.2" y="173.3">1</text>
<text x="168.9" y="175.1">VDD</text>
<text x="237.7" y="175.1">VDD</text>
<text x="165.4" y="189.2">1</text>
<text x="168.9" y="191">VDD</text>
<text x="234.2" y="189.2">1</text>
<text x="237.7" y="191">VDD</text>
<text x="165.4" y="205.1">1</text>
<text x="168.9" y="206.8">VDD</text>
<text x="234.2" y="205.1">1</text>
<text x="237.7" y="206.8">VDD</text>
</g>
<g font-size="3.2">
<text x="31.3" y="35.7">4</text>
<text x="34.8" y="37.5">GND</text>
<text x="188" y="39.3">VSS</text>
<text x="196" y="37.5">3</text>
<text x="256.8" y="39.3">VSS</text>
<text x="264.8" y="37.5">3</text>
<text x="188" y="56.9">VSS</text>
<text x="196" y="55.1">3</text>
<text x="256.8" y="56.9">VSS</text>
<text x="264.8" y="55.1">3</text>
<text x="196" y="71">3</text>
<text x="264.8" y="71">3</text>
<text x="188" y="72.8">VSS</text>
<text x="256.8" y="72.8">VSS</text>
<text x="188" y="88.7">VSS</text>
<text x="196" y="86.9">3</text>
<text x="256.8" y="88.7">VSS</text>
<text x="264.8" y="86.9">3</text>
<text x="188" y="104.5">VSS</text>
<text x="196" y="102.8">3</text>
<text x="264.8" y="102.8">3</text>
<text x="188" y="118.6">VSS</text>
<text x="196" y="116.9">3</text>
<text x="264.8" y="116.9">3</text>
<text x="196" y="131">3</text>
<text x="264.8" y="131">3</text>
<text x="188" y="132.8">VSS</text>
<text x="256.8" y="132.8">VSS</text>
<text x="188" y="148.6">VSS</text>
<text x="196" y="146.9">3</text>
<text x="256.8" y="148.6">VSS</text>
<text x="264.8" y="146.9">3</text>
<text x="188" y="164.5">VSS</text>
<text x="196" y="162.7">3</text>
<text x="264.8" y="162.7">3</text>
<text x="188" y="178.6">VSS</text>
<text x="196" y="176.8">3</text>
<text x="256.8" y="178.6">VSS</text>
<text x="264.8" y="176.8">3</text>
<text x="188" y="194.5">VSS</text>
<text x="196" y="192.7">3</text>
<text x="256.8" y="194.5">VSS</text>
<text x="264.8" y="192.7">3</text>
<text x="196" y="208.6">3</text>
<text x="264.8" y="208.6">3</text>
<text x="188" y="210.4">VSS</text>
<text x="256.8" y="210.4">VSS</text>
</g>
</svg>
